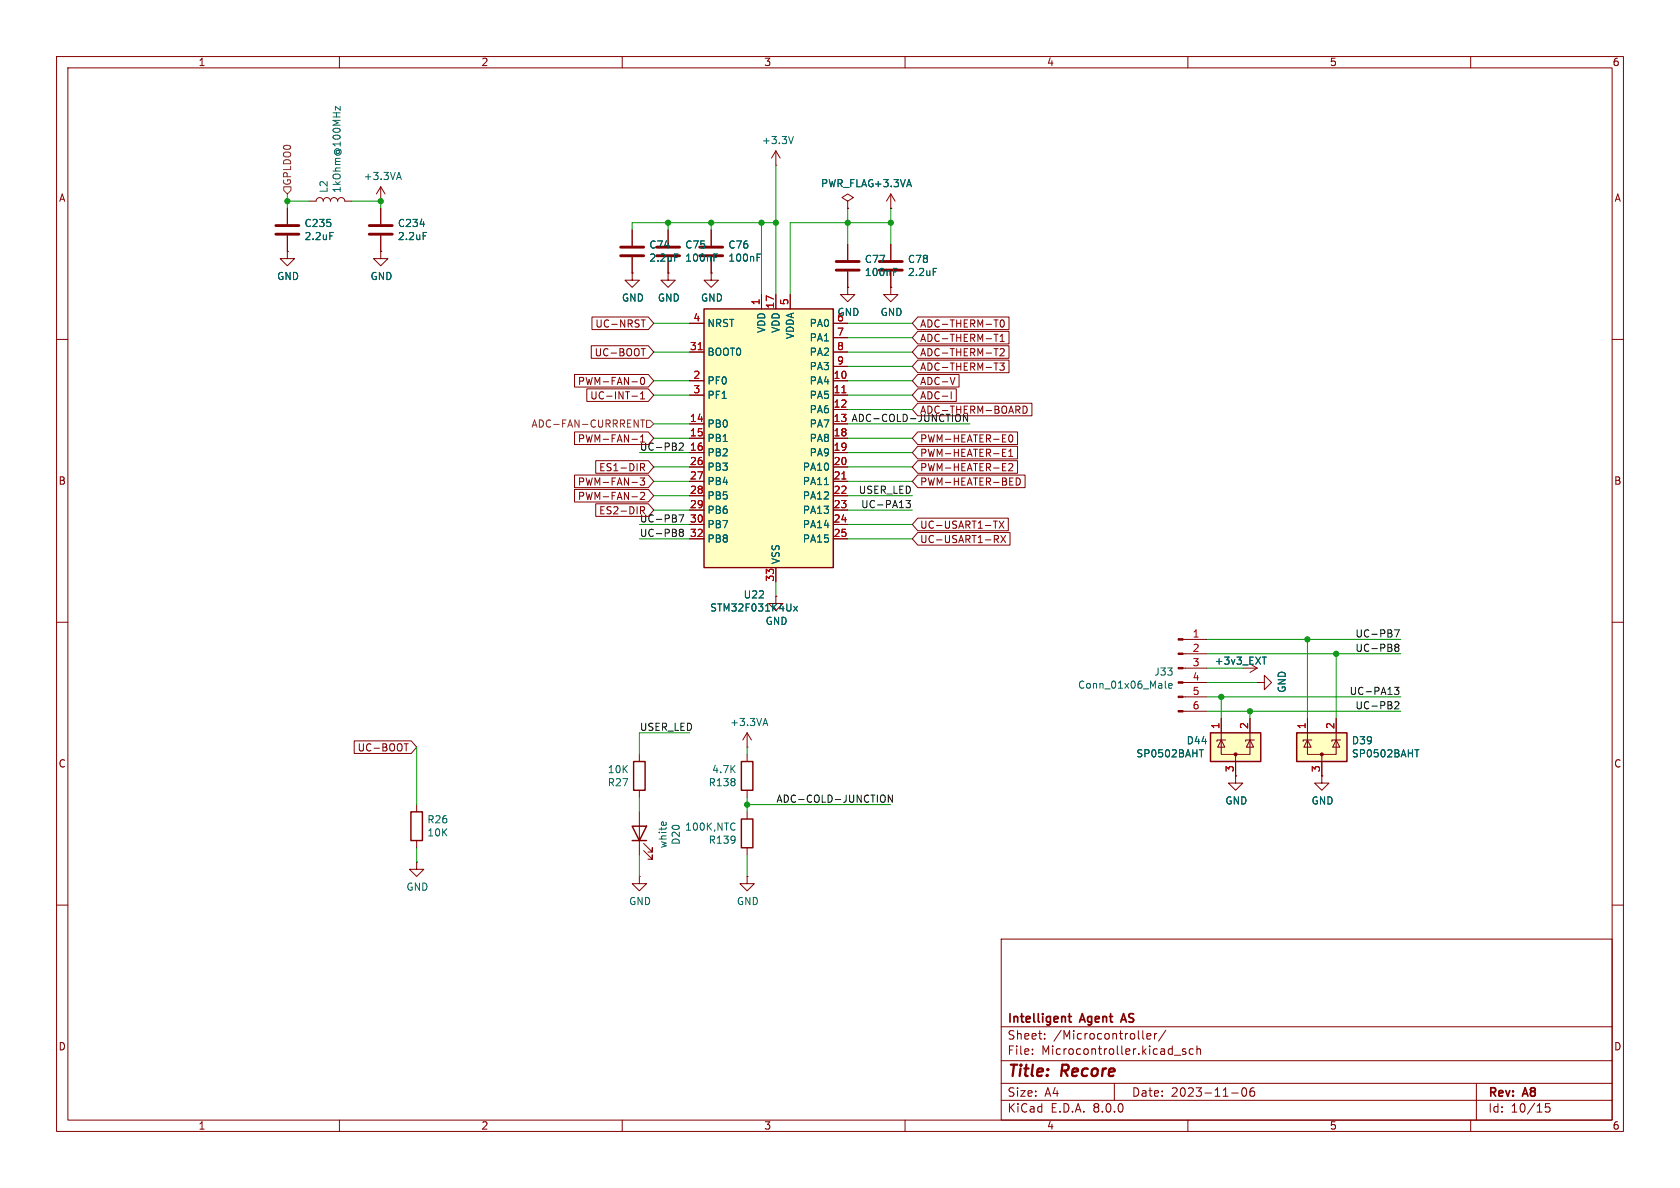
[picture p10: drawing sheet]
<svg xmlns="http://www.w3.org/2000/svg" width="297mm" height="210mm" viewBox="0 0 297 210" stroke-linecap="round" stroke-linejoin="round" font-family="sans-serif">
<g fill="none" stroke="#840000" stroke-width=".18">
<path d="M10 10h277v190h-277zM12 12h273v186h-273zM60 10v2M110 10v2M160 10v2M210 10v2M260 10v2M137.2 29.2h.1M137.2 26.7l-.8 1.2M137.2 26.7v2.5M137.2 26.7l.7 1.2M10 60h2"/>
<path d="M285 60h2M10 110h2M209.1 118.1h4.3M209.1 115.6h4.3M209.1 113h4.3M285 110h2M132.1 132.1h.1M132.1 129.5v2.6M132.1 133.4v1.2M132.1 139.7v1.3M132.1 129.5l-.8 1.3M132.1 129.5l.7 1.3"/>
<path d="M209.1 125.7h4.3M209.1 123.2h4.3M209.1 120.7h4.3M218.4 137.2v1.2h1.3l-1.3 1.3-1.2-1.3h1.2M218.4 137.2h.1M10 160h2M285 160h2M177 166h108v32h-108zM60 198v2M110 198v2M160 198v2M177 194.5h108"/>
<path d="M177 191.5h108M177 187.5h108M177 181.5h108M182.5 186.3v.1M182.5 185.5v.1M184.7 183.6v.1M184.7 182.8v.1M197 191.5v3M202 182.2v1.3l.2 .2M202.7 183.2l.8-.1-.1-.3-.4-.1-.3 .2 .1 .7h.6M204.1 182.7v1M204.5 182.7l-.3 .1-.1 .2"/>
<path d="M206.1 182.1l-1.3 2M207.6 186.5h1.1M209.6 185.5l-.4-.1-.2 .2 .1 .2 .5 .2v.3h-.6M210 198v2M211 185.5l-.5-.1-.3 .3v.4l.2 .2h.6M211.6 185.5l.2-.1 .4 .1v.9M211.6 184.9v1.5M217.7 193.2h1.2M219.7 192.4l.2-.1a.81 .81 0 0 1 .6 .6 .81 .81 0 0 1-.3 .8l-.2 .1a.81 .81 0 0 1-.3-1.4zM221.7 192.3a.59 .59 0 0 0-.7 .6v.6l.1 .2 .4 .1 .2-.1 .1-.5-.1-.3h-.5l-.2 .3M260 198v2M261 191.5v6.5"/>
<path d="M274 195.1h-.8v.7l.2-.1h.5l.1 .3v.5l-.3 .1-.5-.1"/>
</g>
<path d="M188.8 179.7h.6M189.1 179.2v1.3l.3 .2M198.6 179.2l-.5 1.5M198.3 180.3h.7" fill="none" stroke="#840000" stroke-width=".3"/>
<g fill="#840000" stroke="#840000" stroke-width=".18">
<path d="M208.3 125.6h.8v.3h-.8z"/>
<path d="M208.3 123.1h.8v.2h-.8z"/>
<path d="M208.3 120.5h.8v.3h-.8z"/>
<path d="M208.3 118h.8v.2h-.8z"/>
<path d="M208.3 115.4h.8v.3h-.8z"/>
<path d="M208.3 112.9h.8v.3h-.8z"/>
</g>
<path d="M140.3 24.1l-.5 1.3M135 127.9h.6M135.3 127l.4 1.3M206 120.4v1.1l.2 .2M206.6 121.2l.6-.1v-.2l-.4-.1-.2 .2 .1 .6h.5" fill="none" stroke="#006464" stroke-width=".18"/>
<path d="M131.1 134.6h2v5.1h-2z" fill="none" stroke="#840000" stroke-width=".25"/>
<path d="M229.2 129.5h8.9v5.1h-8.9z" fill="#ffffc2"/>
<path d="M229.2 129.5h8.9v5.1h-8.9z" fill="none" stroke="#840000" stroke-width=".25"/>
<circle cx="233.7" cy="133.3" r=".25" fill="#840000" stroke="#840000" stroke-width=".18"/>
<path d="M231.1 130.8v2.6h5.1v-2.6M231.1 130.8l.7 1.3h-1.3zM231.1 127v3.8M231.9 130.8h-1.5v.3M233.7 137.2v1.2h1.2l-1.2 1.3-1.3-1.3h1.3M233.7 137.2h.1M233.7 133.4v3.8M236.2 130.8l.7 1.3h-1.3zM236.2 127v3.8M237 130.8h-1.5v.3" fill="none" stroke="#840000" stroke-width=".18"/>
<path d="M250.1 132.5h.8" fill="none" stroke="#006464" stroke-width=".18"/>
<path d="M124.5 54.6h22.8v45.7h-22.8z" fill="#ffffc2"/>
<path d="M124.5 54.6h22.8v45.7h-22.8z" fill="none" stroke="#840000" stroke-width=".25"/>
<g fill="none" stroke="#840000" stroke-width=".18">
<path d="M67.3 35.6h.1M67.3 33v2.6M67.3 36.8v2.8M67.3 33l-.8 1.3M67.3 33l.8 1.3M67.3 44.5v1.2h1.3l-1.3 1.3-1.3-1.3h1.3M67.3 44.5h.1M67.3 41.7v2.8M121.9 57.2h2.6M134.6 52.1v2.5M137.2 52.1v2.5M139.7 52.1v2.5"/>
<path d="M147.3 57.2h2.6M147.3 59.7h2.6M121.9 67.3h2.6M121.9 69.9h2.6M121.9 74.9h2.6M121.9 77.5h2.6M121.9 62.2h2.6M147.3 67.3h2.6M147.3 69.9h2.6M147.3 72.4h2.6M147.3 77.5h2.6M147.3 62.2h2.6"/>
<path d="M147.3 64.8h2.6M121.9 80h2.6M121.9 82.6h2.6M121.9 85.1h2.6M121.9 87.6h2.6M121.9 90.2h2.6M121.9 92.7h2.6M121.9 95.3h2.6M147.3 80h2.6M147.3 82.6h2.6M147.3 85.1h2.6M147.3 87.6h2.6"/>
<path d="M147.3 90.2h2.6M147.3 92.7h2.6M147.3 95.3h2.6M137.2 100.3v2.6"/>
</g>
<path d="M123.4 61.8h.8M148.8 69.4h.8M148.8 84.7h.8" fill="none" stroke="#a90000" stroke-width=".18"/>
<path d="M70.2 31.4h.6M70.5 30.5l.5 1.2M74.3 39.6h.8M74.8 41.1h.6M145.7 85.7h.8M140.3 107.2l.7 .8M141 107.2l-.7 .8" fill="none" stroke="#006464" stroke-width=".18"/>
<path d="M65.3 39.9h4M65.3 41.4h4" fill="none" stroke="#840000" stroke-width=".51"/>
<path d="M214 129.5h8.9v5.1h-8.9z" fill="#ffffc2"/>
<path d="M112 134.6h2v5.1h-2zM214 129.5h8.9v5.1h-8.9zM72.6 143.5h2.1v5.1h-2.1zM111.8 146.1h2.5l-1.3 2.5zM111.8 148.6h2.5M131.1 144.8h2v5.1h-2z" fill="none" stroke="#840000" stroke-width=".25"/>
<circle cx="218.4" cy="133.3" r=".25" fill="#840000" stroke="#840000" stroke-width=".18"/>
<g fill="none" stroke="#840000" stroke-width=".18">
<path d="M50.8 36.8v2.8M54.6 35.6h1.3a.64 .64 0 0 1 .6-.7 .64 .64 0 0 1 .6 .7 .64 .64 0 0 1 .7-.7 .64 .64 0 0 1 .6 .7 .64 .64 0 0 1 .7-.7 .64 .64 0 0 1 .6 .7 .64 .64 0 0 1 .6-.7 .64 .64 0 0 1 .7 .7h1.2M67.3 36.8v2.8M149.9 35.6l1-.7-1-.6-1.1 .6 1.1 .7v1.2M149.9 36.8h.1M157.5 36.8h.1M157.5 34.3v2.5M157.5 34.3l-.8 1.3M157.5 34.3l.7 1.3M50.8 44.5v1.2h1.3l-1.3 1.3-1.3-1.3h1.3M50.8 44.5h.1M50.8 41.7v2.8"/>
<path d="M67.3 44.5h.1M67.3 41.7v2.8M104.7 56h9.9l1 1.2-1 1.1h-9.9zM111.8 48.3v1.2h1.2l-1.2 1.3-1.3-1.3h1.3M111.8 48.3h.1M111.8 40.6v2.8M111.8 45.5v2.8M113.4 56.6h.7M113.7 56.6v1.2M118.1 48.3v1.2h1.3l-1.3 1.3-1.3-1.3h1.3M118.1 48.3h.1M118.1 40.6v2.8"/>
<path d="M118.1 45.5v2.8M121.9 57.2h2.6M125.7 48.3v1.2h1.3l-1.3 1.3-1.2-1.3h1.2M125.7 48.3h.1M125.7 40.6v2.8M125.7 45.5v2.8M134.6 52.1v2.5M137.2 52.1v2.5M139.7 52.1v2.5M147.3 57.2h2.6M147.3 59.7h2.6M149.9 50.8v1.3h1.2l-1.2 1.2-1.3-1.2h1.3"/>
<path d="M149.9 50.8h.1M149.9 43.2v2.8M149.9 48v2.8M157.5 50.8v1.3h1.2l-1.2 1.2-1.3-1.2h1.3M157.5 50.8h.1M157.5 43.2v2.8M157.5 48v2.8M162.2 56h16.2v2.3h-16.2l-.9-1.1zM162.2 58.6h16.2v2.2h-16.2l-.9-1.1zM175.7 56.6h.7M175.7 59.1h.7M176.8 59.5l.4-.4v1.3"/>
<path d="M177 56.6h.1a.68 .68 0 0 1 .5 .6 .68 .68 0 0 1-.5 .6 .84 .84 0 0 1-.1-1.2zM101.6 66.2h13l1 1.1-1 1.1h-13zM101.6 76.4h13l1 1.1-1 1.1h-13zM103.7 68.7h10.9l1 1.2-1 1.1h-10.9zM104.5 61.1h10.1l1 1.1-1 1.1h-10.1zM111.7 70h1M111.7 67.5h1M111.7 77.7h1M113.2 70.5h.8M113.2 69.6l.4-.3v1.2M113.2 77.2l.4-.3v1.2M113.4 61.6h.7"/>
<path d="M113.4 66.8l.1-.1a.68 .68 0 0 1 .5 .6 .68 .68 0 0 1-.5 .7l-.1-.1-.2-.4zM121.9 67.3h2.6M121.9 69.9h2.6M121.9 74.9h2.6M121.9 77.5h2.6M121.9 62.2h2.6M147.3 67.3h2.6M147.3 69.9h2.6M147.3 72.4h2.6M147.3 77.5h2.6M147.3 62.2h2.6M147.3 64.8h2.6"/>
<path d="M162.2 78.9h17.7v2.2h-17.7l-.9-1.1zM162.2 76.4h17.7v2.2h-17.7l-.9-1.1zM162.2 71.3h20.2v2.2h-20.2l-.9-1.1zM162.2 66.2h7.3v2.2h-7.3l-.9-1.1zM162.2 63.7h16.2v2.2h-16.2l-.9-1.1zM162.2 68.7h6.9v2.3h-6.9l-.9-1.1zM162.2 61.1h16.2v2.2h-16.2l-.9-1.1zM168.2 69.3v1.2M168.8 66.7l-.4 1.3M175.7 61.6h.7M175.7 64.2h.7M176.8 64.2h.7l-.4 .5 .4 .1v.5l-.2 .1-.5-.1"/>
<path d="M176.8 61.8l.5-.2 .2 .4-.7 .9h.7M176.8 60.4h.7M177.2 79.4h.6M178.3 79.8l.4-.4v1.3M178.5 76.9h.1a.68 .68 0 0 1 .5 .6 .68 .68 0 0 1-.5 .6 .84 .84 0 0 1-.1-1.2zM180.9 71.8a.64 .64 0 0 1 .7 .6 .64 .64 0 0 1-.7 .7zM101.6 84h13l1 1.1-1 1.1h-13zM101.6 86.5h13l1 1.1-1 1.1h-13zM105.3 81.4h9.3l1 1.2-1 1.1h-9.3zM105.3 89.1h9.3l1 1.1-1 1.1h-9.3zM111.7 85.3h1M111.7 87.8h1"/>
<path d="M113.2 84.5h.8l-.5 .5 .4 .1v.5l-.2 .2-.5-.2M113.2 82h.5l.3 .2-.2 .4h-.6M113.2 87.2l.5-.2 .3 .4-.8 .9h.8M113.2 89.6h.5l.3 .2-.2 .4h-.6M113.5 82.6l.5 .6M113.5 90.2l.5 .6M121.9 80h2.6M121.9 82.6h2.6M121.9 85.1h2.6M121.9 87.6h2.6M121.9 90.2h2.6M121.9 92.7h2.6"/>
<path d="M121.9 95.3h2.6M147.3 80h2.6M147.3 82.6h2.6M147.3 85.1h2.6M147.3 87.6h2.6M147.3 90.2h2.6M147.3 92.7h2.6M147.3 95.3h2.6M162.2 94.1h16.4v2.3h-16.4l-.9-1.1zM162.2 91.6h16.1v2.2h-16.1l-.9-1.1zM162.2 81.4h17.7v2.3h-17.7l-.9-1.1zM162.2 84h19v2.2h-19l-.9-1.1z"/>
<path d="M175.6 92.1h.7M176.1 95.3l.4 .6M176.3 94.7l.2 .2-.1 .3-.1 .1M176.6 92.1l.9 1.3M176.9 94.7l.9 1.2M177.2 80.7h.6M177.5 92.1l-.9 1.3M177.8 94.7l-.9 1.2M178.3 82.1l.5-.1 .2 .3-.7 .9h.7M178.3 80.7h.7M179.7 84.5a.64 .64 0 0 1 .7 .6 .64 .64 0 0 1-.7 .7zM137.2 105.4v1.3h1.2l-1.2 1.3-1.3-1.3h1.3"/>
<path d="M137.2 105.4h.1M137.2 100.3v2.6M222.2 118.1l-1.2 .8M62.6 131h10.1l1 1.1-1 1.1h-10.1zM71.4 131.5h.8M113 133.4v1.2M113 139.7v1.3M215.9 130.8v2.6h5.1v-2.6M215.9 130.8l.6 1.3h-1.2zM215.9 127v3.8M216.7 130.8h-1.6v.3M218.4 137.2h.1"/>
<path d="M218.4 133.4v3.8M221 130.8l.6 1.3h-1.3zM221 127v3.8M221.7 130.8h-1.5v.3M222.2 120.7h1.3v-1.3l1.3 1.3-1.3 1.2v-1.2M222.2 120.7h.1M231.1 127v2.5M233.7 137.2h.1M233.7 134.6v2.6M236.2 127v2.5M73.7 152.4v1.3h1.2l-1.2 1.2-1.3-1.2h1.3M73.7 152.4h.1"/>
<path d="M73.7 142.2v1.3M73.7 148.6v1.3M113 154.9v1.3h1.3l-1.3 1.3-1.2-1.3h1.2M113 154.9h.1M113 143.5v7.6M113.8 150.4l1.5 1.5v-.8v.8h-.7M113.8 149.1l1.5 1.5v-.7v.7h-.7M132.1 154.9v1.3h1.2l-1.2 1.3-1.3-1.3h1.3M132.1 154.9h.1M132.1 143.5v1.3M132.1 149.9v1.2"/>
</g>
<g fill="none" stroke="#006464" stroke-width=".18">
<path d="M60.1 18.8v.7l-.8-.7v.7M74.3 39.6h.8M160.4 32.7h.6M160.7 31.7l.4 1.3M58.3 41.1h.6M74.8 41.1h.6M119.3 44.9h.6M126.2 44.9h.6M126.2 45.5h.4M133.8 44.9h.6M133.8 45.5h.5M158 47.4h.6"/>
<path d="M158 48h.4M165 47.4h.6M145.7 85.7h.8M140.3 107.2l.7 .8M141 107.2l-.7 .8M223.1 116.1h.8M212 132.5h.8M250.1 132.5h.8M116.9 145.5l.3-.2 .2 .6M117.7 145.4l.1 .1M129.7 145.5l.2 .1M129.9 146.6l-.2 .2"/>
</g>
<path d="M48.8 39.9h4M48.8 41.4h4M109.7 45.2h4.1M109.7 43.7h4.1M116.1 45.2h4M116.1 43.7h4M123.7 45.2h4.1M123.7 43.7h4.1M147.8 47.8h4.1M147.8 46.2h4.1M155.4 47.8h4.1M155.4 46.2h4.1" fill="none" stroke="#840000" stroke-width=".51"/>
<path d="M50.2 33h1.2v.7l-.6 .6-.6-.6zM112.1 74.2l.7 1.3v-1.3M113.3 74.2h.7M113.6 74.2v1.3M114.3 74.3h.6l.7 .6-.7 .7h-.6z" fill="none" stroke="#725600" stroke-width=".18"/>
<g fill="none" stroke="#0f0f0f" stroke-width=".18">
<path d="M120.1 78.4l.5-.1 .2 .4-.8 .9h.8M169.8 73.7v.4l-.2 .3M171 73.2v1.3l-.7-1.3v1.3M120 91h.9l-.6 1.3M120.3 94.1l-.2-.2 .2-.3h.3l.2 .2-.2 .3M120.3 94.1l-.2 .2v.4l.2 .1h.3l.2-.2v-.3l-.2-.2M120.3 94.1h.3M160.2 88.5h.7l-.4 .5 .4 .1v.5l-.2 .1-.5-.1M246.5 111.3h.9l-.6 1.3M246.8 114.4l-.2-.2 .2-.3h.3l.2 .2-.2 .3M246.8 114.4l-.2 .3v.2l.2 .2h.3l.2-.2v-.2l-.2-.3M246.8 114.4h.3"/>
<path d="M246.5 121.5h.8l-.4 .5 .3 .1v.5l-.1 .2-.6-.2M246.6 124.2l.5-.2 .2 .4-.8 .9h.8M156.3 140.6a.9 .9 0 0 1 0 1.2M157.8 140.5v1.3l-.8-1.3v1.3"/>
</g>
<g fill="none" stroke="#009600" stroke-width=".18">
<path d="M50.8 35.6h3.8M50.8 34.3v2.5M62.2 35.6h5.1v1.2M118.1 39.4v1.2M125.7 39.4v1.2M134.6 39.4v12.7M137.2 29.2v22.9M137.2 39.4h-25.4v1.2M149.9 36.8v6.4M157.5 39.4h-17.8v12.7M157.5 36.8v6.4M115.6 57.2h6.3"/>
<path d="M149.9 59.7h11.4M149.9 57.2h11.4M115.6 77.5h6.3M115.6 74.9h6.3M115.6 62.2h6.3M115.6 69.9h6.3M115.6 67.3h6.3M149.9 77.5h11.4M149.9 64.8h11.4M149.9 74.9h21.5M149.9 72.4h11.4M149.9 62.2h11.4"/>
<path d="M149.9 69.9h11.4M149.9 67.3h11.4M113 95.3h8.9M113 92.7h8.9M113 80h8.9M115.6 87.6h6.3M115.6 82.6h6.3M115.6 85.1h6.3M115.6 90.2h6.3M149.9 87.6h11.4M149.9 95.3h11.4M149.9 82.6h11.4"/>
<path d="M149.9 85.1h11.4M149.9 90.2h11.4M149.9 92.7h11.4M149.9 80h11.4M137.2 102.9v2.5M213.4 113h34.2M213.4 115.6h34.2M213.4 118.1h6.3M231.1 113v14M236.2 115.6v11.4M73.7 132.1v10.1M121.9 129.5h-8.9v3.9"/>
<path d="M132.1 132.1v1.3M213.4 123.2h34.2M213.4 125.7h34.2M213.4 120.7h8.8M215.9 123.2v3.8M221 125.7v1.3M73.7 149.9v2.5M113 141v2.5M113 151.1v3.8M132.1 141v2.5M132.1 151.1v3.8M132.1 142.2h25.4"/>
</g>
<path d="M123.4 61.8h.8M148.8 69.4h.8M148.8 84.7h.8" fill="none" stroke="#a90000" stroke-width=".18"/>
<g fill="#009600" stroke="#009600" stroke-width=".18">
<circle cx="157.5" cy="39.4" r=".46"/>
<circle cx="125.7" cy="39.4" r=".46"/>
<circle cx="149.9" cy="39.4" r=".46"/>
<circle cx="134.6" cy="39.4" r=".46"/>
<circle cx="137.2" cy="39.4" r=".46"/>
<circle cx="67.3" cy="35.6" r=".46"/>
<circle cx="118.1" cy="39.4" r=".46"/>
<circle cx="50.8" cy="35.6" r=".46"/>
<circle cx="215.9" cy="123.2" r=".46"/>
<circle cx="236.2" cy="115.6" r=".46"/>
<circle cx="231.1" cy="113" r=".46"/>
<circle cx="221" cy="125.7" r=".46"/>
<circle cx="132.1" cy="142.2" r=".46"/>
</g>
<g font-size="2.8" fill="#840000">
<text x="178" y="190.9">Title:</text>
<text x="187.7" y="190.9">Recore</text>
</g>
<g font-size="2.1" fill="#840000">
<text x="178" y="184">Sheet:</text>
<text x="178" y="181.2">Intelligent</text>
<text x="186.2" y="184">/Microcontroller/</text>
<text x="191.1" y="181.2">Agent</text>
<text x="199" y="181.2">AS</text>
<text x="178" y="186.7">File:</text>
<text x="184.1" y="186.7">Microcontroller.kicad_sch</text>
<text x="178" y="196.9">KiCad</text>
<text x="178" y="194.1">Size:</text>
<text x="184.7" y="194.1">A4</text>
<text x="185.7" y="196.9">E.D.A.</text>
<text x="193.3" y="196.9">8.0.0</text>
<text x="200" y="194.1">Date:</text>
<text x="207" y="194.1">2023-11-06</text>
<text x="263" y="194.3">Rev:</text>
<text x="263" y="196.9">Id:</text>
<text x="267.1" y="196.9">10/15</text>
<text x="269.4" y="194.3">A8</text>
</g>
<g font-size="1.8" fill="#840000">
<text x="35" y="11.9">1</text>
<text x="85" y="11.9">2</text>
<text x="135" y="11.9">3</text>
<text x="185" y="11.9">4</text>
<text x="235" y="11.9">5</text>
<text x="285" y="11.9">6</text>
<text x="10.3" y="35.9">A</text>
<text x="285.3" y="35.9">A</text>
<text x="105.1" y="58.1">UC-NRST</text>
<text x="162.6" y="58.1">ADC-THERM-T0</text>
<text x="105" y="63.2">UC-BOOT</text>
<text x="162.6" y="65.7">ADC-THERM-T3</text>
<text x="162.6" y="60.6">ADC-THERM-T1</text>
<text x="162.6" y="63.2">ADC-THERM-T2</text>
<text x="102.1" y="68.3">PWM-FAN-0</text>
<text x="104.2" y="70.8">UC-INT-1</text>
<text x="162.6" y="68.3">ADC-V</text>
<text x="162.6" y="70.8">ADC-I</text>
<text x="147.3" y="74.7">13 ADC-COLD-JUNCTION</text>
<text x="102.1" y="78.4">PWM-FAN-1</text>
<text x="105.8" y="83.5">ES1-DIR</text>
<text x="162.6" y="83.5">PWM-HEATER-E2</text>
<text x="162.6" y="81">PWM-HEATER-E1</text>
<text x="162.6" y="78.4">PWM-HEATER-E0</text>
<text x="10.3" y="85.9">B</text>
<text x="102.1" y="86">PWM-FAN-3</text>
<text x="102.1" y="88.6">PWM-FAN-2</text>
<text x="162.6" y="86">PWM-HEATER-BED</text>
<text x="285.3" y="85.9">B</text>
<text x="105.8" y="91.1">ES2-DIR</text>
<text x="162.6" y="93.7">UC-USART1-TX</text>
<text x="162.6" y="96.2">UC-USART1-RX</text>
<text x="10.3" y="135.9">C</text>
<text x="63.1" y="133">UC-BOOT</text>
<text x="285.3" y="135.9">C</text>
<text x="10.3" y="185.9">D</text>
<text x="285.3" y="185.9">D</text>
<text x="35" y="199.9">1</text>
<text x="85" y="199.9">2</text>
<text x="135" y="199.9">3</text>
<text x="185" y="199.9">4</text>
<text x="235" y="199.9">5</text>
<text x="285" y="199.9">6</text>
</g>
<g font-size="1.8" fill="#006464">
<text x="134.6" y="25.7">+3.3V</text>
<text x="58.1" y="34.2" transform="rotate(-90 58.1 34.2)">L2</text>
<text x="60.4" y="34.2" transform="rotate(-90 60.4 34.2)">1kOhm@100MHz</text>
<text x="64.2" y="32">+3.3VA</text>
<text x="145" y="33.3">PWR_FLAG+3.3VA</text>
<text x="53.7" y="40.3">C235</text>
<text x="70.2" y="40.3">C234</text>
<text x="53.7" y="42.6">2.2uF</text>
<text x="70.2" y="42.6">2.2uF</text>
<text x="114.7" y="44.1">C74</text>
<text x="114.7" y="46.5">2.2uF</text>
<text x="121" y="46.5">100nF</text>
<text x="121" y="44.1">C75</text>
<text x="128.7" y="46.5">100nF</text>
<text x="128.7" y="44.1">C76</text>
<text x="152.8" y="46.7">C77</text>
<text x="160.4" y="46.7">C78</text>
<text x="48.9" y="49.7">GND</text>
<text x="65.4" y="49.7">GND</text>
<text x="109.9" y="53.5">GND</text>
<text x="116.2" y="53.5">GND</text>
<text x="123.8" y="53.5">GND</text>
<text x="152.8" y="49">100nF</text>
<text x="160.4" y="49">2.2uF</text>
<text x="125" y="58">NRST</text>
<text x="135.5" y="58.9" transform="rotate(-90 135.5 58.9)">VDD</text>
<text x="138" y="58.9" transform="rotate(-90 138 58.9)">VDD</text>
<text x="143" y="58">PA0</text>
<text x="148" y="56.1">GND</text>
<text x="155.6" y="56.1">GND</text>
<text x="125" y="63.1">BOOT0</text>
<text x="140.6" y="60" transform="rotate(-90 140.6 60)">VDDA</text>
<text x="143" y="60.6">PA1</text>
<text x="143" y="63.1">PA2</text>
<text x="143" y="65.6">PA3</text>
<text x="125" y="68.2">PF0</text>
<text x="125" y="70.7">PF1</text>
<text x="143" y="68.2">PA4</text>
<text x="143" y="70.7">PA5</text>
<text x="125" y="75.8">PB0</text>
<text x="143" y="73.3">PA6</text>
<text x="143" y="75.8">PA7</text>
<text x="125" y="78.3">PB1</text>
<text x="125" y="80.9">PB2</text>
<text x="125" y="83.4">PB3</text>
<text x="141.8" y="83.4">PA10</text>
<text x="143" y="78.3">PA8</text>
<text x="143" y="80.9">PA9</text>
<text x="125" y="86">PB4</text>
<text x="125" y="88.5">PB5</text>
<text x="141.8" y="86">PA11</text>
<text x="141.8" y="88.5">PA12</text>
<text x="125" y="91">PB6</text>
<text x="125" y="93.6">PB7</text>
<text x="141.8" y="91">PA13</text>
<text x="141.8" y="93.6">PA14</text>
<text x="125" y="96.1">PB8</text>
<text x="138" y="99.8" transform="rotate(-90 138 99.8)">VSS</text>
<text x="141.8" y="96.1">PA15</text>
<text x="131.4" y="106">U22</text>
<text x="125.4" y="108.3">STM32F031K4Ux</text>
<text x="135.3" y="110.7">GND</text>
<text x="204" y="119.6">J33</text>
<text x="214.6" y="117.7">+3v3_EXT</text>
<text x="190.5" y="121.9">Conn_01x06_Male</text>
<text x="227.5" y="122.6" transform="rotate(-90 227.5 122.6)">GND</text>
<text x="129" y="128.5">+3.3VA</text>
<text x="209.7" y="131.8">D44</text>
<text x="238.9" y="131.8">D39</text>
<text x="107.4" y="136.9">10K</text>
<text x="125.8" y="136.9">4.7K</text>
<text x="200.8" y="134.1">SP0502BAHT</text>
<text x="238.9" y="134.1">SP0502BAHT</text>
<text x="107.4" y="139.2">R27</text>
<text x="125.2" y="139.2">R138</text>
<text x="216.5" y="142.4">GND</text>
<text x="231.8" y="142.4">GND</text>
<text x="75.4" y="145.7">R26</text>
<text x="75.4" y="148.1">10K</text>
<text x="120.4" y="149.4" transform="rotate(-90 120.4 149.4)">D20</text>
<text x="121" y="147">100K,NTC</text>
<text x="125.2" y="149.4">R139</text>
<text x="118.1" y="150" transform="rotate(-90 118.1 150)">white</text>
<text x="71.8" y="157.7">GND</text>
<text x="111.1" y="160.2">GND</text>
<text x="130.2" y="160.2">GND</text>
</g>
<g font-size="1.8" fill="#725600">
<text x="51.7" y="32.9" transform="rotate(-90 51.7 32.9)">GPLDO0</text>
<text x="93.9" y="75.8">ADC-FAN-CURRRENT</text>
</g>
<g font-size="1.8" fill="#a90000">
<text x="122.5" y="56.9">4</text>
<text x="134.4" y="54" transform="rotate(-90 134.4 54)">1</text>
<text x="136.9" y="54.7" transform="rotate(-90 136.9 54.7)">17</text>
<text x="139.4" y="54" transform="rotate(-90 139.4 54)">5</text>
<text x="147.9" y="56.9">6</text>
<text x="147.9" y="59.4">7</text>
<text x="121.9" y="62">31</text>
<text x="147.9" y="62">8</text>
<text x="147.9" y="64.5">9</text>
<text x="122.5" y="67.1">2</text>
<text x="122.5" y="69.6">3</text>
<text x="147.3" y="67.1">10</text>
<text x="147.3" y="69.6">11</text>
<text x="121.9" y="74.7">14</text>
<text x="121.9" y="77.2">15</text>
<text x="147.3" y="72.1">12</text>
<text x="147.3" y="77.2">18</text>
<text x="147.3" y="74.7">13</text>
<text x="121.9" y="79.8">16</text>
<text x="121.9" y="82.3">26</text>
<text x="147.3" y="79.8">19</text>
<text x="147.3" y="82.3">20</text>
<text x="121.9" y="84.8">27</text>
<text x="121.9" y="87.4">28</text>
<text x="121.9" y="89.9">29</text>
<text x="147.3" y="84.8">21</text>
<text x="147.3" y="87.4">22</text>
<text x="147.3" y="89.9">23</text>
<text x="121.9" y="92.5">30</text>
<text x="121.9" y="95">32</text>
<text x="147.3" y="92.5">24</text>
<text x="147.3" y="95">25</text>
<text x="136.9" y="102.9" transform="rotate(-90 136.9 102.9)">33</text>
<text x="210.7" y="112.8">1</text>
<text x="210.7" y="115.3">2</text>
<text x="210.7" y="117.9">3</text>
<text x="210.7" y="120.4">4</text>
<text x="210.7" y="122.9">5</text>
<text x="210.7" y="125.5">6</text>
<text x="215.6" y="129" transform="rotate(-90 215.6 129)">1</text>
<text x="220.7" y="129" transform="rotate(-90 220.7 129)">2</text>
<text x="230.9" y="129" transform="rotate(-90 230.9 129)">1</text>
<text x="236" y="129" transform="rotate(-90 236 129)">2</text>
<text x="218.2" y="136.6" transform="rotate(-90 218.2 136.6)">3</text>
<text x="233.4" y="136.6" transform="rotate(-90 233.4 136.6)">3</text>
</g>
<g font-size="1.8" fill="#0f0f0f">
<text x="162.6" y="73.3">ADC-THERM-BOARD</text>
<text x="113" y="79.7">UC-PB2</text>
<text x="151.7" y="87.4">USER_LED</text>
<text x="152.1" y="89.9">UC-PA13</text>
<text x="113" y="92.4">UC-PB7</text>
<text x="113" y="95">UC-PB8</text>
<text x="239.5" y="112.8">UC-PB7</text>
<text x="239.5" y="115.3">UC-PB8</text>
<text x="238.5" y="122.9">UC-PA13</text>
<text x="239.5" y="125.5">UC-PB2</text>
<text x="113" y="129.3">USER_LED</text>
<text x="137.2" y="142">ADC-COLD-JUNCTION</text>
</g>
</svg>
